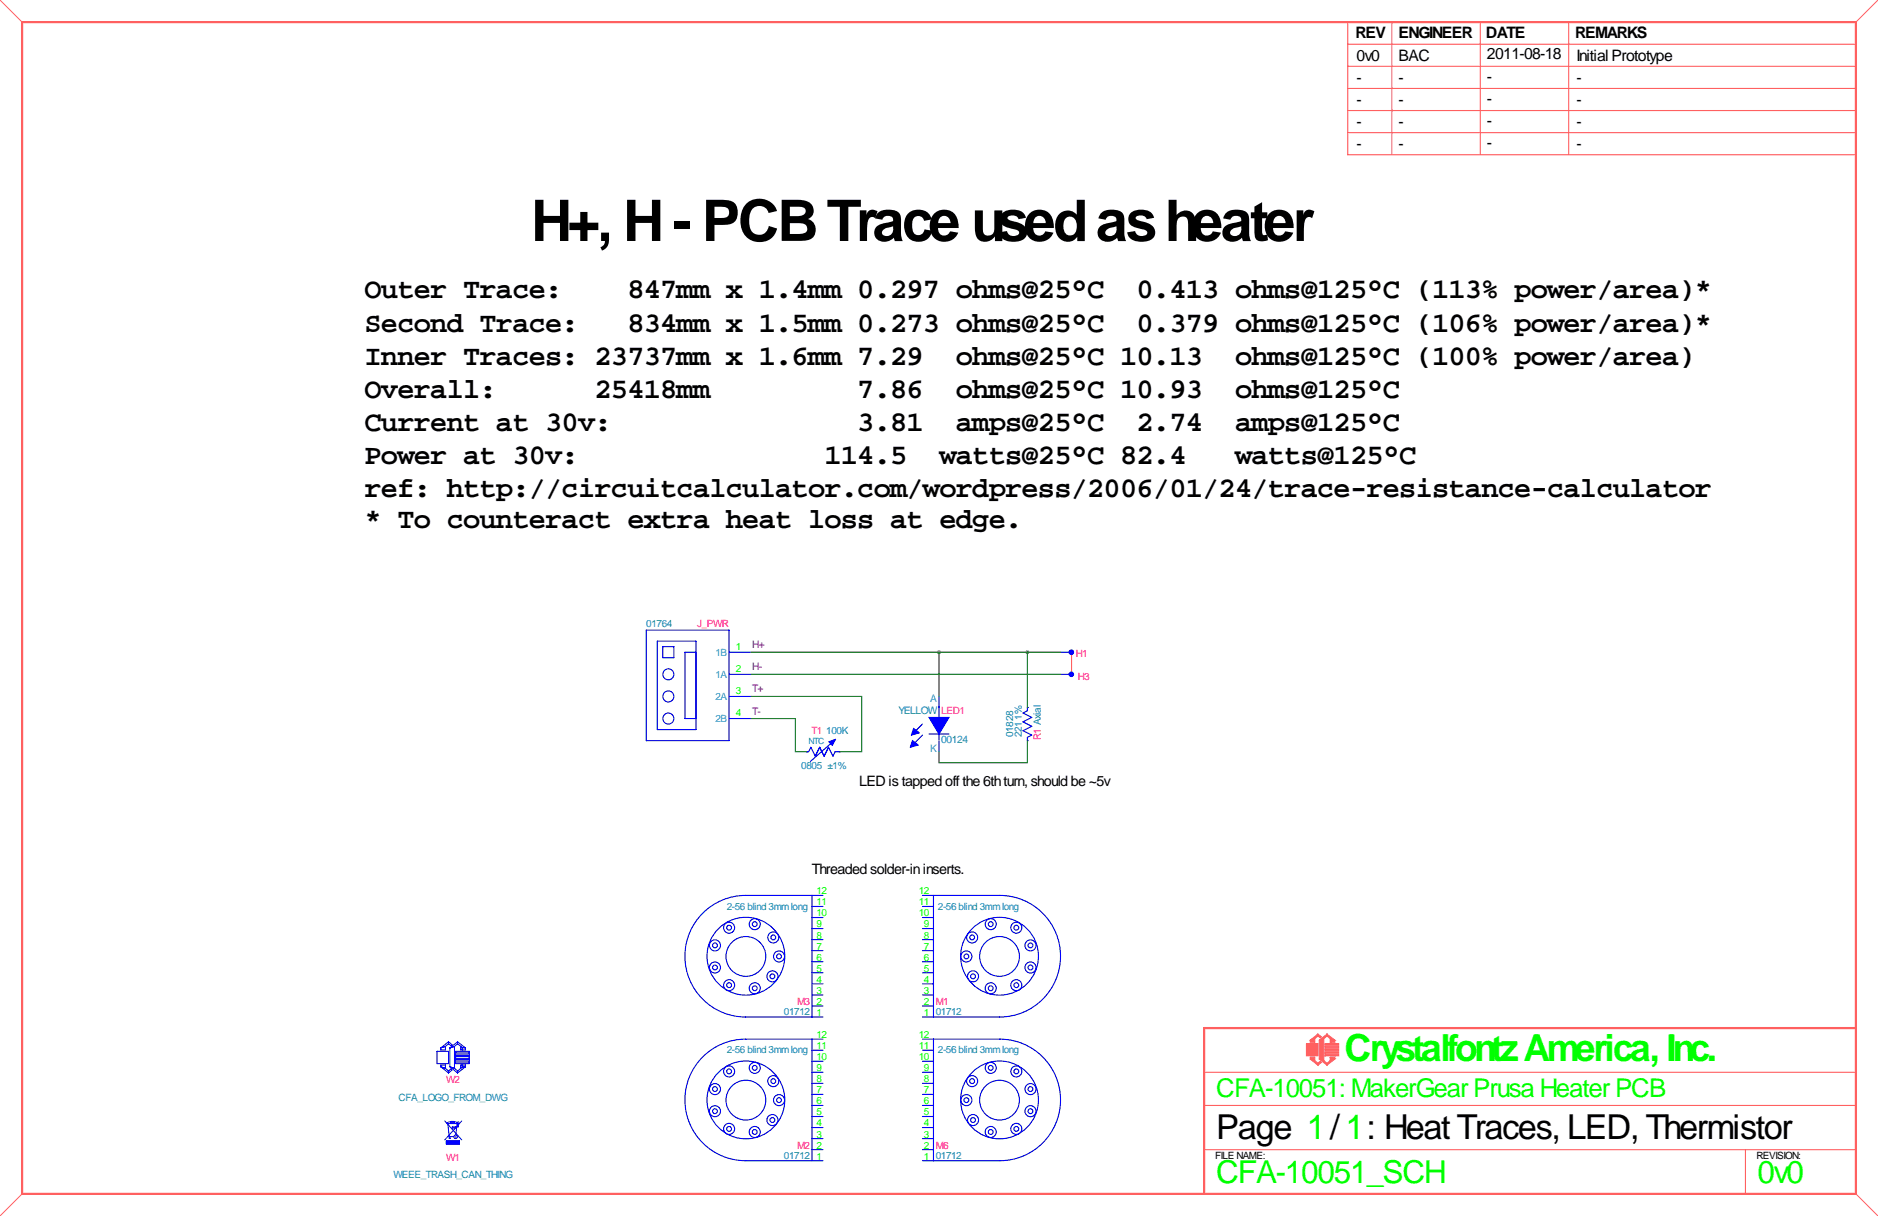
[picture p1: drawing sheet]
<svg xmlns="http://www.w3.org/2000/svg" width="432mm" height="279mm" viewBox="0 0 432 279" stroke-linecap="round" stroke-linejoin="round" font-family="sans-serif">
<g fill="none" stroke="#ff6060" stroke-width=".25">
<path d="M309.9 5.1v30.5h116.8M309.9 15.2h116.8M309.9 10.2h116.8M320 5.1v30.5M340.4 5.1v30.5M360.7 5.1v30.5M309.9 30.5h116.8M309.9 25.4h116.8M309.9 20.3h116.8M246.4 149.9v5M276.9 254h149.8M276.9 246.4h149.8"/>
<path d="M276.9 264.2h149.8M401.3 264.2v10.1"/>
</g>
<path d="M5.1 5.1h421.6v269.2h-421.6zM426.7 236.2h-149.8v38.1" fill="none" stroke="#ff6060" stroke-width=".51"/>
<g fill="#ff6060" stroke="#ff6060" stroke-width=".23">
<path d="M301.2 239l1.8-1.4v.4l-.7 .7z"/>
<path d="M306.2 238.9l.7 .1v.5h-.7z"/>
<path d="M303 237.6l.8 .7-.2 .2-.6-.5z"/>
<path d="M303.3 239l1.8-1.4v.4l-.7 .7z"/>
<path d="M305.1 237.6l1.8 1.4-.7-.1-1.1-.9z"/>
<path d="M304.6 239.8h3.2v.3h-3.2z"/>
<path d="M304.6 240.4h3.2v.3h-3.2z"/>
<path d="M304.6 241h3.2v.4h-3.2z"/>
<path d="M305.8 238.7l.4 .2v.6h-.4z"/>
<path d="M306.2 242.9h.7v.4l-.7 .1z"/>
<path d="M303 244.3l.6-.5 .2 .3-.8 .7z"/>
<path d="M303.3 243.3l1.1 .4 .7 .6v.5z"/>
<path d="M305.1 244.3l1.1-.9 .7-.1-1.8 1.5z"/>
<path d="M304.6 241.7h3.2v.3h-3.2z"/>
<path d="M304.6 242.3h3.2v.3h-3.2z"/>
<path d="M305.8 242.9h.4v.5l-.4 .3z"/>
<path d="M303.3 239l1.1-.3v5l-1.1-.4z"/>
<path d="M301.2 239l1.1-.3v.8h-1.1z"/>
<path d="M301.2 242.9h1.1v.8l-1.1-.4z"/>
<path d="M300.4 239.8h2.6v2.8h-2.6z"/>
<path d="M301.2 243.3l1.1 .4 .7 .6v.5z"/>
</g>
<path d="M0 0l5.1 5.1M431.8 0l-5.1 5.1M5.1 274.3l-5.1 5.1M426.7 274.3l5.1 5.1" fill="none" stroke="#ff6060" stroke-width=".23"/>
<g fill="none" stroke="#00f" stroke-width=".23">
<path d="M103.1 239.4v.4M103.1 239.4l.8 .6-.2 .3-.6-.5M103.1 239.4l-1.8 1.4M103.1 239.8l-.7 .6M105.2 239.4v.4M105.2 239.4l1.8 1.4M105.2 239.8l1.1 .9M105.2 239.4l-1.8 1.4M105.2 239.8l-.7 .6M100.5 241.6h2.6v2.8h-2.6zM101.3 245.1l1.8 1.4M101.3 245.1l1.1 .4"/>
<path d="M101.3 245.1v-.4h1.1v.8M102.3 257.6l3.9 4.3M102.4 245.5l.7 .6M102.4 240.4v.8h-1.1v-.4M102.4 240.4l-1.1 .4M102.8 258.2h2.5M102.9 258.2v-.2a2.39 2.39 0 0 1 2.3 0v.2M103 258.2l.3 3M103.1 246.1v.4M103.1 246.1l.6-.5 .2 .3-.8 .6M103.4 240.8v4.3M103.4 245.1l1.1 .4"/>
<path d="M103.4 245.1l1.8 1.4M103.6 257.8h.9M104 258.9h.8v.3h-.8zM104.5 240.4v5.1M104.5 240.4l-1.1 .4M104.5 245.5l.7 .6M104.7 241.6h3.2v.3h-3.2zM104.7 244h3.2v.4h-3.2zM104.7 242.2h3.2v.3h-3.2zM104.7 242.8h3.2v.4h-3.2zM104.7 243.4h3.2v.4h-3.2zM105.1 258.2l-.3 2.6"/>
<path d="M105.1 258.4h.3v.5h-.3M105.2 246.1v.4M106.2 257.6l-3.9 4.3M106.3 240.7l-.4-.3v.8h1.1v-.4M106.3 240.7v.5M106.3 244.7v.5M106.3 245.2l-1.1 .9M106.3 240.7l.7 .1M107 245.1v-.4h-1.1v.8l.4-.3M107 245.1l-.7 .1M107 245.1l-1.8 1.4M102.6 262.1h3v.8h-3z"/>
<path d="M102.6 262.2h3M102.6 262.3h3M102.6 262.4h3M102.6 262.5h3M102.6 262.6h3M102.6 262.7h3M102.6 262.8h3M103.3 261.2h1.1M103.3 261.2v.4h.2v-.4"/>
<circle cx="105.4" cy="258" r=".2"/>
<circle cx="104.7" cy="261.2" r=".41"/>
<circle cx="104.7" cy="261.2" r=".05"/>
</g>
<g fill="none" stroke="#00f" stroke-width=".25">
<path d="M148.6 144.8h19v25.4h-19zM151.1 147.3h8.9v20.3h-8.9zM152.4 148.6h2.5v2.5h-2.5zM160 149.9h-2.5v15.2h2.5M167.6 149.9h5.1M167.6 154.9h5.1M243.8 149.9h2.6M243.8 154.9h2.6M167.6 165.1h5.1M167.6 160h5.1M185.4 172.7h.1M185.4 172.7h.5l.5-1 1.1 2 1-2 1 2 1-2 1 2 .5-1h1"/>
<path d="M190.9 170.6l.7-.4-.4 .8M191.1 170.4l.4 .4-.1 .2-.5-.6M192.1 169.9l-.7 1.3-.8-.8 1.5-.5-5.8 5.1M193 172.7h.1M212.1 166.4l-2.6 2.5M212.1 168.9l-2.6 2.5M213.6 168.7h4.6M215.9 160v9.9M215.9 170.2v2.5M236.2 170.2h.1M236.2 162.6h.1M236.2 162.6v.7l-1 .5 2 1-2 1.1 2 1-2 1 2 1-1 .5v.8"/>
<path d="M186.7 218.4h2.5M186.7 215.9h2.5M186.7 213.4h2.5M186.7 210.8h2.5M186.7 208.3h2.5M186.7 205.7v28M189.2 205.7h-17.8a14 14 0 0 0-13.9 14 14 14 0 0 0 13.9 14h17.8M212.1 205.7h17.8a14 14 0 0 1 13.9 14 14 14 0 0 1-13.9 14h-17.8M212.1 218.4h2.5M212.1 215.9h2.5M212.1 213.4h2.5M212.1 210.8h2.5"/>
<path d="M212.1 208.3h2.5M214.6 205.7v28M186.7 231.1h2.5M186.7 228.6h2.5M186.7 226.1h2.5M186.7 223.5h2.5M186.7 221h2.5M186.7 238.8v27.9M189.2 238.8h-17.8a14 14 0 0 0-13.9 13.9 14 14 0 0 0 13.9 14h17.8M212.1 238.8h17.8a14 14 0 0 1 13.9 13.9 14 14 0 0 1-13.9 14h-17.8M212.1 231.1h2.5M212.1 228.6h2.5"/>
<path d="M212.1 226.1h2.5M212.1 223.5h2.5M212.1 221h2.5M214.6 238.8v27.9M186.7 259.1h2.5M186.7 256.5h2.5M186.7 254h2.5M186.7 251.5h2.5M186.7 248.9h2.5M186.7 246.4h2.5M186.7 243.8h2.5M186.7 241.3h2.5"/>
<path d="M212.1 259.1h2.5M212.1 256.5h2.5M212.1 254h2.5M212.1 251.5h2.5M212.1 248.9h2.5M212.1 246.4h2.5M212.1 243.8h2.5M212.1 241.3h2.5M186.7 264.2h2.5M186.7 261.6h2.5M212.1 264.2h2.5M212.1 261.6h2.5"/>
<circle cx="153.7" cy="154.9" r="1.27"/>
<circle cx="153.7" cy="160" r="1.27"/>
<circle cx="153.7" cy="165.1" r="1.27"/>
<circle cx="164.4" cy="217.2" r="1.27"/>
<circle cx="164.4" cy="217.2" r=".56"/>
<circle cx="167.6" cy="213.2" r="1.27"/>
<circle cx="167.6" cy="213.2" r=".56"/>
<circle cx="171.5" cy="219.7" r="8.9"/>
<circle cx="171.5" cy="219.8" r="4.6"/>
<circle cx="173.5" cy="212.3" r="1.27"/>
<circle cx="173.5" cy="212.3" r=".56"/>
<circle cx="177.8" cy="215.4" r="1.27"/>
<circle cx="177.8" cy="215.4" r=".56"/>
<circle cx="179.1" cy="219.8" r="1.27"/>
<circle cx="179.1" cy="219.8" r=".56"/>
<circle cx="222.2" cy="219.8" r="1.27"/>
<circle cx="222.2" cy="219.8" r=".56"/>
<circle cx="223.5" cy="215.4" r="1.27"/>
<circle cx="223.5" cy="215.4" r=".56"/>
<circle cx="227.8" cy="212.3" r="1.27"/>
<circle cx="227.8" cy="212.3" r=".56"/>
<circle cx="229.8" cy="219.7" r="8.9"/>
<circle cx="229.8" cy="219.8" r="4.6"/>
<circle cx="233.7" cy="213.2" r="1.27"/>
<circle cx="233.7" cy="213.2" r=".56"/>
<circle cx="236.9" cy="217.2" r="1.27"/>
<circle cx="236.9" cy="217.2" r=".56"/>
<circle cx="164.4" cy="222.3" r="1.27"/>
<circle cx="164.4" cy="222.3" r=".56"/>
<circle cx="167.6" cy="226.4" r="1.27"/>
<circle cx="167.6" cy="226.4" r=".56"/>
<circle cx="173.5" cy="227.1" r="1.27"/>
<circle cx="173.5" cy="227.1" r=".56"/>
<circle cx="177.6" cy="224.3" r="1.27"/>
<circle cx="177.6" cy="224.3" r=".56"/>
<circle cx="223.7" cy="224.3" r="1.27"/>
<circle cx="223.7" cy="224.3" r=".56"/>
<circle cx="227.8" cy="227.1" r="1.27"/>
<circle cx="227.8" cy="227.1" r=".56"/>
<circle cx="233.7" cy="226.4" r="1.27"/>
<circle cx="233.7" cy="226.4" r=".56"/>
<circle cx="236.9" cy="222.3" r="1.27"/>
<circle cx="236.9" cy="222.3" r=".56"/>
<circle cx="164.4" cy="255.3" r="1.27"/>
<circle cx="164.4" cy="250.2" r="1.27"/>
<circle cx="164.4" cy="250.2" r=".56"/>
<circle cx="164.4" cy="255.3" r=".56"/>
<circle cx="167.6" cy="246.2" r="1.27"/>
<circle cx="167.6" cy="259.4" r="1.27"/>
<circle cx="167.6" cy="259.4" r=".56"/>
<circle cx="167.6" cy="246.2" r=".56"/>
<circle cx="171.5" cy="252.7" r="8.9"/>
<circle cx="171.5" cy="252.8" r="4.6"/>
<circle cx="173.5" cy="245.4" r="1.27"/>
<circle cx="173.5" cy="245.4" r=".56"/>
<circle cx="177.6" cy="257.4" r="1.27"/>
<circle cx="177.6" cy="257.4" r=".56"/>
<circle cx="177.8" cy="248.4" r="1.27"/>
<circle cx="177.8" cy="248.4" r=".56"/>
<circle cx="179.1" cy="252.8" r="1.27"/>
<circle cx="179.1" cy="252.8" r=".56"/>
<circle cx="222.2" cy="252.8" r="1.27"/>
<circle cx="222.2" cy="252.8" r=".56"/>
<circle cx="223.5" cy="248.4" r="1.27"/>
<circle cx="223.5" cy="248.4" r=".56"/>
<circle cx="223.7" cy="257.4" r="1.27"/>
<circle cx="223.7" cy="257.4" r=".56"/>
<circle cx="227.8" cy="245.4" r="1.27"/>
<circle cx="227.8" cy="245.4" r=".56"/>
<circle cx="229.8" cy="252.7" r="8.9"/>
<circle cx="229.8" cy="252.8" r="4.6"/>
<circle cx="233.7" cy="246.2" r="1.27"/>
<circle cx="233.7" cy="259.4" r="1.27"/>
<circle cx="233.7" cy="259.4" r=".56"/>
<circle cx="233.7" cy="246.2" r=".56"/>
<circle cx="236.9" cy="255.3" r="1.27"/>
<circle cx="236.9" cy="250.2" r="1.27"/>
<circle cx="236.9" cy="250.2" r=".56"/>
<circle cx="236.9" cy="255.3" r=".56"/>
<circle cx="173.5" cy="260.1" r="1.27"/>
<circle cx="173.5" cy="260.1" r=".56"/>
<circle cx="227.8" cy="260.1" r="1.27"/>
<circle cx="227.8" cy="260.1" r=".56"/>
</g>
<g fill="none" stroke="#00f" stroke-width=".76">
<circle cx="246.3" cy="149.9" r=".25"/>
<circle cx="246.3" cy="154.9" r=".25"/>
</g>
<g fill="#00f" stroke="#00f" stroke-width=".25">
<path d="M215.9 164.8h2.3l-2.3 3.9z"/>
<path d="M213.6 164.8h2.3v3.9z"/>
<path d="M210.1 167.4l1.2 1-1.8 .5z"/>
<path d="M209.8 170.2l1.3 1-1.8 .5z"/>
</g>
<path d="M172.7 149.9h71.1M172.7 154.9h71.1M215.9 149.9v10.1M236.2 149.9v12.7M172.7 160h25.4v12.7h-5.1M172.7 165.1h10.2v7.6h2.5M236.2 170.2v5.1h-20.3v-2.6" fill="none" stroke="#008000" stroke-width=".25"/>
<text font-size="13.2" x="122.1" y="55.4">H+, H - PCB Trace used as heater</text>
<text font-size="8.6" fill="#0f0" x="309.1" y="243.9">Crystalfontz America, Inc.</text>
<text font-size="7.9" x="279.7" y="261.7">Page 1/1: Heat Traces, LED, Thermistor</text>
<g font-size="7.3" fill="#0f0">
<text x="279.7" y="271.9">CFA-10051_SCH</text>
<text x="404.1" y="271.9">0v0</text>
</g>
<g font-size="6.6">
<text x="83.8" y="68.6">Outer Trace:</text>
<text x="144.2" y="68.6">847mm x 1.4mm 0.297 ohms@25°C</text>
<text x="261.3" y="68.6">0.413 ohms@125°C (113% power/area)*</text>
<text x="83.8" y="76.2">Second Trace:</text>
<text x="144.2" y="76.2">834mm x 1.5mm 0.273 ohms@25°C</text>
<text x="261.3" y="76.2">0.379 ohms@125°C (106% power/area)*</text>
<text x="83.8" y="83.8">Inner Traces: 23737mm x 1.6mm 7.29</text>
<text x="219.8" y="83.8">ohms@25°C 10.13</text>
<text x="284" y="83.8">ohms@125°C (100% power/area)</text>
<text x="83.8" y="91.4">Overall:</text>
<text x="136.7" y="91.4">25418mm</text>
<text x="197.1" y="91.4">7.86</text>
<text x="219.8" y="91.4">ohms@25°C 10.93</text>
<text x="284" y="91.4">ohms@125°C</text>
<text x="83.8" y="99.1">Current at 30v:</text>
<text x="197.1" y="99.1">3.81</text>
<text x="219.8" y="99.1">amps@25°C</text>
<text x="261.3" y="99.1">2.74</text>
<text x="284" y="99.1">amps@125°C</text>
<text x="83.8" y="106.7">Power at 30v:</text>
<text x="189.6" y="106.7">114.5</text>
<text x="216" y="106.7">watts@25°C 82.4</text>
<text x="284" y="106.7">watts@125°C</text>
<text x="83.8" y="114.3">ref: http://circuitcalculator.com/wordpress/2006/01/24/trace-resistance-calculator</text>
<text x="83.8" y="121.4">* To counteract extra heat loss at edge.</text>
</g>
<text font-size="5.9" fill="#0f0" x="279.7" y="252.2">CFA-10051: MakerGear Prusa Heater PCB</text>
<g font-size="3.6">
<text x="311.7" y="8.8">REV</text>
<text x="321.6" y="8.8">ENGINEER</text>
<text x="341.6" y="8.8">DATE</text>
<text x="362.2" y="8.8">REMARKS</text>
<text x="311.9" y="13.9">0v0</text>
<text x="321.6" y="13.9">BAC</text>
<text x="341.9" y="13.7">2011-08-18</text>
<text x="362.5" y="13.9">Initial Prototype</text>
<text x="311.9" y="19">-</text>
<text x="321.6" y="19">-</text>
<text x="341.9" y="18.7">-</text>
<text x="341.9" y="23.8">-</text>
<text x="362.5" y="19">-</text>
<text x="311.9" y="24.1">-</text>
<text x="311.9" y="29.1">-</text>
<text x="321.6" y="24.1">-</text>
<text x="321.6" y="29.1">-</text>
<text x="341.9" y="28.9">-</text>
<text x="362.5" y="24.1">-</text>
<text x="362.5" y="29.1">-</text>
<text x="311.9" y="34.2">-</text>
<text x="321.6" y="34.2">-</text>
<text x="341.9" y="34">-</text>
<text x="362.5" y="34.2">-</text>
</g>
<g font-size="3.3">
<text x="197.5" y="180.6">LED is tapped off the 6th turn, should be ~5v</text>
<text x="186.7" y="200.9">Threaded solder-in inserts.</text>
</g>
<g font-size="2.4" fill="#800080">
<text x="173" y="148.9">H+</text>
<text x="173" y="154">H-</text>
<text x="173" y="159.1">T+</text>
<text x="173" y="164.4">T-</text>
</g>
<g font-size="2.4" fill="#2291ff">
<text x="213.9" y="161.3">A</text>
<text x="213.9" y="172.7">K</text>
</g>
<g font-size="2.4" fill="#0080c0">
<text x="206.6" y="164.1">YELLOW</text>
<text x="216.4" y="170.7">00124</text>
</g>
<g font-size="2.3" fill="#0080c0">
<text x="148.6" y="144">01764</text>
<text x="234.9" y="165.4" transform="rotate(-90 234.9 165.4)">1%</text>
<text x="190" y="168.7">100K</text>
<text x="232.9" y="169.3" transform="rotate(-90 232.9 169.3)">01828</text>
<text x="234.9" y="169.4" transform="rotate(-90 234.9 169.4)">221</text>
<text x="184.2" y="176.8">0805 ±1%</text>
<text x="167.1" y="209">2-56 blind 3mm long</text>
<text x="215.6" y="209">2-56 blind 3mm long</text>
<text x="180.2" y="233.2">01712</text>
<text x="215.1" y="233.2">01712</text>
<text x="167.1" y="242.1">2-56 blind 3mm long</text>
<text x="215.6" y="242.1">2-56 blind 3mm long</text>
<text x="91.6" y="253">CFA_LOGO_FROM_DWG</text>
<text x="180.2" y="266.2">01712</text>
<text x="215.1" y="266.2">01712</text>
<text x="90.4" y="270.8">WEEE_TRASH_CAN_THING</text>
</g>
<g font-size="2.3" fill="#ff0080">
<text x="160.3" y="144">J_PWR</text>
<text x="247.3" y="150.9">H1</text>
<text x="247.9" y="156.2">H3</text>
<text x="216.4" y="164.1">LED1</text>
<text x="186.6" y="168.7">T1</text>
<text x="239.3" y="170" transform="rotate(-90 239.3 170)">R1 Axial</text>
<text x="183.3" y="230.9">M3</text>
<text x="215.1" y="230.9">M1</text>
<text x="102.6" y="248.9">W2</text>
<text x="183.3" y="263.9">M2</text>
<text x="215.1" y="263.9">M6</text>
<text x="102.6" y="266.7">W1</text>
</g>
<g font-size="2.3" fill="#0f0">
<text x="169.2" y="149.4">1</text>
<text x="169.2" y="154.4">2</text>
<text x="169.2" y="159.5">3</text>
<text x="169.2" y="164.6">4</text>
<text x="187.7" y="208">11</text>
<text x="187.7" y="205.5">12</text>
<text x="211.2" y="208">11</text>
<text x="211.2" y="205.5">12</text>
<text x="187.7" y="215.6">8</text>
<text x="187.7" y="213.1">9</text>
<text x="187.7" y="210.6">10</text>
<text x="211.2" y="210.6">10</text>
<text x="212.4" y="215.6">8</text>
<text x="212.4" y="213.1">9</text>
<text x="187.7" y="220.7">6</text>
<text x="187.7" y="218.2">7</text>
<text x="212.4" y="220.7">6</text>
<text x="212.4" y="218.2">7</text>
<text x="187.7" y="225.8">4</text>
<text x="187.7" y="223.3">5</text>
<text x="212.4" y="225.8">4</text>
<text x="212.4" y="223.3">5</text>
<text x="187.7" y="233.4">1</text>
<text x="187.7" y="230.9">2</text>
<text x="187.7" y="228.3">3</text>
<text x="212.4" y="233.4">1</text>
<text x="212.4" y="230.9">2</text>
<text x="212.4" y="228.3">3</text>
<text x="187.7" y="238.5">12</text>
<text x="211.2" y="238.5">12</text>
<text x="187.7" y="243.6">10</text>
<text x="187.7" y="241">11</text>
<text x="211.2" y="243.6">10</text>
<text x="211.2" y="241">11</text>
<text x="187.7" y="251.2">7</text>
<text x="187.7" y="248.7">8</text>
<text x="187.7" y="246.1">9</text>
<text x="212.4" y="251.2">7</text>
<text x="212.4" y="248.7">8</text>
<text x="212.4" y="246.1">9</text>
<text x="187.7" y="256.3">5</text>
<text x="187.7" y="253.7">6</text>
<text x="212.4" y="256.3">5</text>
<text x="212.4" y="253.7">6</text>
<text x="187.7" y="263.9">2</text>
<text x="187.7" y="261.4">3</text>
<text x="187.7" y="258.8">4</text>
<text x="212.4" y="263.9">2</text>
<text x="212.4" y="261.4">3</text>
<text x="212.4" y="258.8">4</text>
<text x="187.7" y="266.4">1</text>
<text x="212.4" y="266.4">1</text>
</g>
<g font-size="2.3" fill="#2291ff">
<text x="164.5" y="150.6">1B</text>
<text x="164.5" y="155.7">1A</text>
<text x="164.5" y="160.8">2A</text>
<text x="164.5" y="165.9">2B</text>
</g>
<g font-size="2.3">
<text x="279.4" y="266.2">FILE NAME:</text>
<text x="403.9" y="266.2">REVISION:</text>
</g>
<text font-size="2" fill="#0080c0" x="185.9" y="170.9">NTC</text>
</svg>
